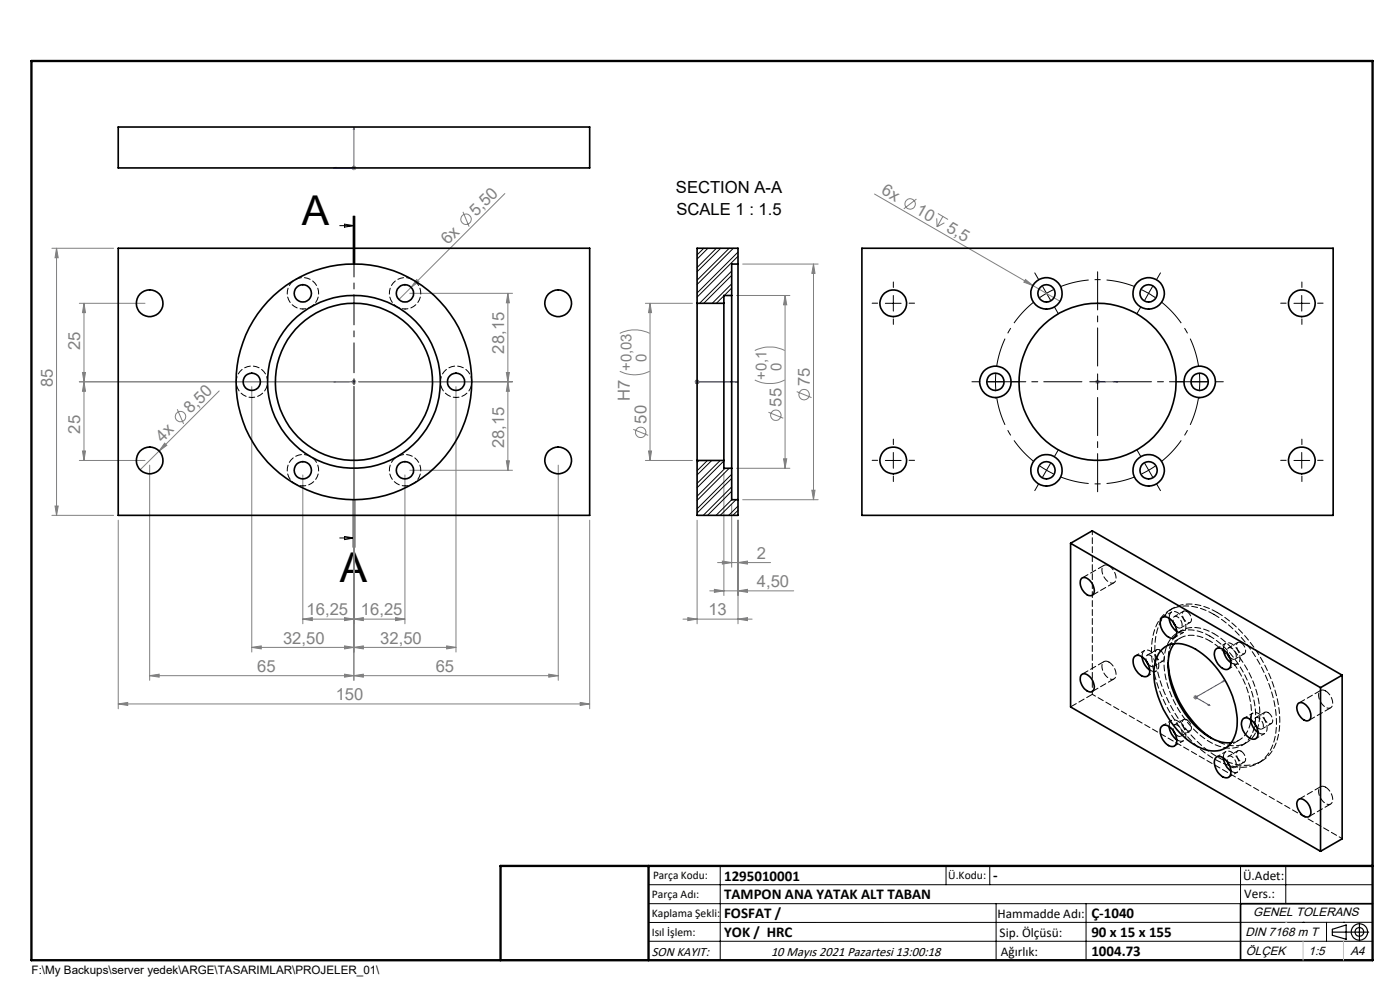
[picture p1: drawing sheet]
<svg xmlns="http://www.w3.org/2000/svg" width="297mm" height="210mm" viewBox="0 0 297 210" stroke-linecap="round" stroke-linejoin="round" font-family="sans-serif">
<g fill="none" stroke="#808080" stroke-width=".21">
<path d="M74.6 35.6h1M74.7 35.3l.7 .7M75.1 35.1v1M75.4 35.3l-.7 .7M11 52.7h13.1M12 52.7l.3 2h-.6zM12 52.7v56.6M88.4 59.3l.5 .5-1.7 1.2zM98.2 44.9l1.3 3.2M107.1 41.1l-22.5 22.4M157.6 56h16M172.6 56v50"/>
<path d="M172.6 56l.3 2h-.7zM185.5 41.2l39.4 22.7M194.4 42.2l-2.7 2.1M198.7 46.3l.1 1.8M199 45.3l2.1 1.3M200 45.9l-1.2 2.2M200.3 47.3l-1.5 .8M217.6 59.3l1.5 1.3-1.9-.7zM16.8 64.3h14M17.5 79h.6l-.3 2zM17.8 64.3l.3 2h-.6zM17.8 64.3v33.4"/>
<path d="M86.9 62.2h21.8M107.4 79h.7l-.4 2zM107.7 62.2l.4 2h-.7zM107.7 62.2v37.6M131.5 78.8a7.1 7.1 0 0 0 6.3 0M131.5 70.7a7.1 7.1 0 0 1 6.3 0M136.9 64.3h10M137.9 64.3l.3 2h-.6zM137.9 64.3v33.4M156.2 62.7h11.4M160.1 74.4a7.2 7.2 0 0 1 6.4 0M166.5 62.7v36.6"/>
<path d="M166.5 62.7l.4 2h-.7zM16.8 81h57.3M16.8 97.7h14M17.5 95.7h.6l-.3 2zM17.8 81l.3 2h-.6zM31.8 98.7v45.6M33.8 95.7l-4.1 4M34.9 94l.5 .5-1.6 1.2zM37.6 86.8l1.3 3.1M46.5 82.9l-12.7 12.8M53.4 82v56.3M74.6 81h1"/>
<path d="M74.7 80.6l.7 .7M75.1 80.5v1M75.1 82v62.3M75.4 80.6l-.7 .7M76.1 81h32.6M86.9 99.8h21.8M96.7 82v56.3M107.4 97.7h.7l-.4 2.1zM107.7 81l.4 2h-.7zM118.4 98.7v45.6M134.3 91.1l3.2 1.2M136.9 97.7h10"/>
<path d="M137.6 95.7h.6l-.3 2zM147.4 81h1M147.5 80.6l.7 .7M147.9 80.5v1M148.2 80.6l-.7 .7M156.2 99.3h11.4M160.1 80.6a7.2 7.2 0 0 0 6.4 0M163 87.4l3.2 1.3M166.2 97.3h.7l-.4 2zM169 83.1l3.2 1.2M232.3 81h1M232.5 80.6l.7 .7"/>
<path d="M232.8 80.5v1M233.2 80.6l-.7 .7M11 109.3h13.1M11.7 107.3h.6l-.3 2zM25.1 110.3v40M64.2 100.7v31.6M85.9 100.7v31.6M125.1 110.3v40M147.9 110.3v22M152.2 119.3h11.3M153.2 119l2 .3-2 .4zM153.6 100.3v26"/>
<path d="M155.2 107v13.3M156.6 119.3l2-.3v.7zM156.6 110.3v22M157.6 106h16M172.2 104h.7l-.3 2zM53.4 137.3l2-.3v.6zM64.2 131.3l2.1-.3v.6zM64.2 131.3h21.7M73.1 137l2 .3-2 .3zM73.1 131l2 .3-2 .3zM75.1 131.3l2-.3v.6zM75.1 137.3l2-.3v.6z"/>
<path d="M83.9 131l2 .3-2 .3zM94.8 137l1.9 .3-1.9 .3zM96.7 137.3h-43.3M144.9 131.3h14.7M145.9 131l2 .3-2 .3zM150.6 125.3h17.8M151.6 125l2 .3-2 .4zM156.6 125.3l2-.3v.7zM156.6 131.3l2-.3v.6zM25.1 149.3l2-.3v.6zM25.1 149.3h100M31.8 143.3l2-.3v.6z"/>
<path d="M31.8 143.3h86.6M73.1 143l2 .3-2 .3zM75.1 143.3l2-.3v.6zM116.4 143l2 .3-2 .3zM123.1 149l2 .3-2 .3zM253.1 147.9h1M253.3 147.6l.7 .7M253.6 147.4v1M254 147.6l-.7 .7"/>
<circle cx="98.9" cy="46.5" r="1.1"/>
<circle cx="193.1" cy="43.2" r="1.1"/>
<circle cx="38.3" cy="88.4" r="1.1"/>
<circle cx="135.9" cy="91.7" r="1.1"/>
<circle cx="164.6" cy="88.1" r="1.09"/>
<circle cx="170.6" cy="83.7" r="1.1"/>
</g>
<path d="M222 62.2l-1.4 .9M222 62.2l1.5-.8M211.2 81v1.6M211.2 81v-1.7M222 99.7l1.5 .8M222 99.7l-1.4-.8M243.7 99.7l1.4-.8M243.7 99.7l-1.5 .8M254.5 81v-1.7M254.5 81v1.6" fill="none" stroke="#000" stroke-width=".21" stroke-dasharray="15.2 1.3 1.3 1.3" stroke-linecap="butt"/>
<path d="M219.3 64.1a21.7 21.7 0 0 0-7.9 13.6M240.7 60.8a21.7 21.7 0 0 0-15.7 0M254.3 77.7a21.7 21.7 0 0 0-7.9-13.6M211.4 84.3a21.7 21.7 0 0 0 7.9 13.6M246.4 97.9a21.7 21.7 0 0 0 7.9-13.6M225 101.2a21.7 21.7 0 0 0 15.7 0" fill="none" stroke="#000" stroke-width=".21" stroke-dasharray="15.2 1.3 1.3 1.3" stroke-dashoffset="9.1" stroke-linecap="butt"/>
<g fill="none" stroke="#000" stroke-width=".21">
<path d="M72.1 47.9h3M73.1 47.5l2 .4-2 .3zM74.9 45.8v10M75.1 45.8v10M75.3 45.8v10M187.8 64.3h3.4M189.5 62.7v3.3M242.2 61.4l1.5 .8M243.7 62.2l-.8 1.5M243.7 62.2l1.4 .9M244.5 60.8l-.8 1.4M274.5 64.3h3.3"/>
<path d="M276.2 62.7v3.3M187.8 97.7h3.4M189.5 96v3.3M274.5 97.7h3.3M276.2 96v3.3M72.1 114.1h3M73.1 113.8l2 .3-2 .4zM74.9 106.1v10M75.1 106.1v10M75.3 106.1v10zM137.6 187.7h153.6M137.6 191.7h153.6"/>
<path d="M137.6 199.7h153.6M152.8 183.7v20M200.7 183.7v4M210 183.7v4M211.3 191.7v12M230.4 191.7v12M263.2 183.7v20M272.8 183.7v8M276.4 195.6h.1M281.4 195.6v4.1M285 195.6h.1M291.2 195.6l-153.6 .1"/>
</g>
<g fill="none" stroke="#000" stroke-width=".25">
<path d="M282.6 197.7h7.8M282.6 197.1l3-.9v3l-3-.8zM288.4 195.8v3.8M106.2 203.7h185"/>
<circle cx="288.4" cy="197.7" r="1.74"/>
<circle cx="288.4" cy="197.7" r=".93"/>
</g>
<g fill="none" stroke="#00f" stroke-width=".21">
<path d="M70.8 35.6l.4-.1v.2zM75.1 27l.1 .5h-.2zM75.1 27v8.6h-4.3M70.8 81h.4h-.4M70.8 81h4.3M75 81h.2zM75.1 81h.1M147.8 81h.2zM147.9 81h8.6M147.9 81h.1M156.5 81h-.5h.5M232.7 81h.2z"/>
<path d="M232.8 81h.1M232.8 81h4.3M237.1 81h-.4h.4M256.3 149.5l.1-.1 .3 .3zM259.3 144.5l.4-.1-.2 .2zM259.7 144.4l-6.1 3.5 3.1 1.8"/>
</g>
<g fill="none" stroke="#000" stroke-width=".21" stroke-dasharray="15.2 1.3 1.3 1.3">
<path d="M220.4 59.3l-.9-1.4M245.4 59.3l.8-1.4M186.2 64.3h-1.2M189.5 61v-1.2M189.5 67.6v1.2M192.9 64.3h1.1M222 62.2l-.8-1.4M222 62.2l.9 1.5M223.7 65.1l.8 1.4M242 65.1l-.8 1.4M272.9 64.3h-1.2M276.2 61v-1.2"/>
<path d="M276.2 67.6v1.2M279.5 64.3h1.2M186.2 97.6h-1.2M189.5 94.3v-1.2M192.9 97.6h1.1M207.9 81h-1.7M211.2 81h-1.7M211.2 81h1.7M214.5 81h1.7M222 99.7l-.8 1.5M222 99.7l.9-1.4M223.7 96.9l.8-1.5"/>
<path d="M232.9 81v-1.7M232.9 81h-1.7M232.9 81v1.6M232.9 81h1.6M242 96.9l-.8-1.5M243.7 99.7l.8 1.5M243.7 99.7l-.8-1.4M251.2 81h-1.7M254.5 81h1.7M254.5 81h-1.6M257.9 81h1.6M272.9 97.6h-1.2"/>
<path d="M276.2 94.3v-1.2M279.5 97.6h1.2M189.5 101v1.1M220.4 102.6l-.9 1.5M245.4 102.6l.8 1.5M276.2 101v1.1"/>
</g>
<path d="M232.9 77.6v-20M229.5 81h-20M232.9 84.3v20M236.2 81h20" fill="none" stroke="#000" stroke-width=".21" stroke-dasharray="15.2 1.3 1.3 1.3" stroke-dashoffset="7.1"/>
<path d="M75.1 45.8v70.3" fill="none" stroke="#000" stroke-width=".21" stroke-dasharray="6.3 1.3 1.3 1.3" stroke-dashoffset="3.6"/>
<path d="M291.2 191.7h-28v12" fill="none" stroke="#000" stroke-width=".35"/>
<path d="M6.7 12.9h284.5v190.8h-284.5zM137.6 183.7v20M291.2 183.7h-185v20" fill="none" stroke="#000" stroke-width=".5"/>
<path d="M276.4 199.7v4M285 199.7v4" fill="none" stroke="#c0c0c0" stroke-width=".21"/>
<path d="M272.8 195.6h.1" fill="none" stroke="#c0c0c0" stroke-width=".25"/>
<g fill="#00f">
<path d="M256.3 149.5l.1-.1 .3 .3zM259.3 144.5l.4-.1-.2 .2zM70.8 81h.4zM75 81h.2z"/>
<path d="M236.7 81h.4zM232.7 81h.2z"/>
<path d="M70.8 35.6l.4 .1v-.2zM75.1 27l-.1 .5h.2zM147.8 81h.2zM156 81h.5zM147.8 81h.2zM156 81h.5z"/>
</g>
<g fill="#808080">
<path d="M217.6 59.3l1.5 1.3-1.9-.7z"/>
<path d="M34.9 94l.5 .5-1.6 1.2z"/>
<path d="M88.4 59.3l.5 .5-1.7 1.2z"/>
<path d="M156.6 119.3l2-.3v.7zM153.2 119l2 .3-2 .4zM156.6 125.3l2-.3v.7zM151.6 125l2 .3-2 .4zM156.6 131.3l2-.3v.6zM145.9 131l2 .3-2 .3z"/>
<path d="M83.9 131l2 .3-2 .3zM75.1 131.3l2-.3v.6zM94.8 137l1.9 .3-1.9 .3zM75.1 137.3l2-.3v.6zM116.4 143l2 .3-2 .3zM75.1 143.3l2-.3v.6z"/>
<path d="M64.2 131.3l2.1-.3v.6zM73.1 131l2 .3-2 .3zM31.8 143.3l2-.3v.6zM73.1 143l2 .3-2 .3z"/>
<path d="M25.1 149.3l2-.3v.6zM123.1 149l2 .3-2 .3z"/>
<path d="M53.4 137.3l2-.3v.6zM73.1 137l2 .3-2 .3z"/>
<path d="M166.2 97.3h.7l-.4 2zM166.5 62.7l.4 2h-.7zM172.2 104h.7l-.3 2zM172.6 56l.3 2h-.7z"/>
<path d="M17.5 79h.6l-.3 2zM17.8 64.3l.3 2h-.6z"/>
<path d="M137.9 64.3l.3 2h-.6zM137.6 95.7h.6l-.3 2z"/>
<path d="M17.8 81l.3 2h-.6zM17.5 95.7h.6l-.3 2zM12 52.7l.3 2h-.6zM11.7 107.3h.6l-.3 2zM107.7 62.2l.4 2h-.7zM107.4 79h.7l-.4 2zM107.7 81l.4 2h-.7zM107.4 97.7h.7l-.4 2.1z"/>
</g>
<g fill="none" stroke="#000" stroke-width=".35">
<path d="M25.1 26.9h100v8.7h-100zM25.1 52.7h100v56.6h-100zM156.6 56v50M156.6 56v-3.3h-8.7v11.6M156.6 56h-1.4v6.7M182.8 52.7h100v56.6h-100zM147.9 64.3v33.4M147.9 64.3h5.7M153.6 64.3v33.4M155.2 62.7v36.6M155.2 62.7h-1.6v1.6M147.9 97.7v11.6h8.7v-3.3"/>
<path d="M147.9 97.7h5.7M153.6 97.7v1.6h1.6M155.2 99.3v6.7h1.4M227.1 115.2l4.6-2.6 53 30.6M227.1 115.2l53 30.7M227.1 115.2v34.8l53 30.6M229.4 122.7a1.64 1.64 0 0 1 2.2 1 1.95 1.95 0 0 1 .1 2.6 1.84 1.84 0 0 1-2.1-1.3l-.4-1.1v-.8zM240.6 139.4a1.51 1.51 0 0 1 2.4 .5 3 3 0 0 1 .6 3.4 1.72 1.72 0 0 1-2.4-.9 2.96 2.96 0 0 1-.6-3zM242.3 139.3a3.8 3.8 0 0 0 1.6 2.8M246.6 131a2 2 0 0 1 2.4 1.1 2.62 2.62 0 0 1 .3 3 1.62 1.62 0 0 1-2.4-.8 2.93 2.93 0 0 1-.6-3.1zM246.6 137.7a5.4 5.4 0 0 1 6.3-.4 19 19 0 0 1 9.5 16.7 5.2 5.2 0 0 1-3.6 5.2 8.4 8.4 0 0 1-7-2.4 19.6 19.6 0 0 1-7-14.6l.4-2.3a5.1 5.1 0 0 1 1.4-2.2zM248 131.2a3.8 3.8 0 0 0 1.7 2.7"/>
<path d="M249 132.1l.3 .6M249.1 136.6a9.4 9.4 0 0 0-1 7.4 19.5 19.5 0 0 0 8.9 12.6l.7 .3a6.4 6.4 0 0 0 3.5 .6M257.8 137.8a1.54 1.54 0 0 1 2.4 .6 2.88 2.88 0 0 1 .6 3.3 1.38 1.38 0 0 1-2.1-.5 3.2 3.2 0 0 1-.9-3.4zM259.5 137.8a3.9 3.9 0 0 0 1.6 2.8M260.5 138.7l.3 .6M229.4 143.1a1.64 1.64 0 0 1 2.2 1 1.96 1.96 0 0 1 .1 2.6 2.04 2.04 0 0 1-2.3-1.7l-.2-1.1zM243.2 140.3l.3 .5M246.3 154.2a1.3 1.3 0 0 1 2.1 .2 3.1 3.1 0 0 1 .9 3.7 1.69 1.69 0 0 1-2.4-.8 2.96 2.96 0 0 1-.6-3.1zM247.8 140.6a21.7 21.7 0 0 0 9.3 16M248 154.1a4 4 0 0 0 1.7 2.8M249 155.1l.3 .5M263.8 152.4a2.02 2.02 0 0 1 2.4 1.2 2.41 2.41 0 0 1 .1 3.1 2.71 2.71 0 0 1-2.8-2.2l-.1-1.3z"/>
<path d="M265.3 152.6a4.1 4.1 0 0 0 1.6 2.8M266.2 153.6l.3 .5M275.4 149.2a1.64 1.64 0 0 1 2.2 1 2.07 2.07 0 0 1 .1 2.6 1.84 1.84 0 0 1-2.2-1.3l-.4-1.5zM280.1 145.9v34.7M284.7 143.2l-4.6 2.7M284.7 143.2v34.7l-4.6 2.7M257.8 160.8a1.26 1.26 0 0 1 2.1 .2 3 3 0 0 1 .9 3.7 1.73 1.73 0 0 1-2.4-.8 3 3 0 0 1-.6-3.1zM259.5 160.8a4.1 4.1 0 0 0 1.6 2.8M260.5 161.7l.3 .6M275.4 169.6a1.64 1.64 0 0 1 2.2 1 2.09 2.09 0 0 1 .1 2.6 1.82 1.82 0 0 1-2.2-1.3l-.4-1.5z"/>
<circle cx="31.7" cy="64.3" r="2.83"/>
<circle cx="64.2" cy="62.2" r="1.83"/>
<circle cx="85.9" cy="62.2" r="1.83"/>
<circle cx="118.4" cy="64.3" r="2.83"/>
<circle cx="189.5" cy="64.3" r="2.83"/>
<circle cx="222" cy="62.2" r="3.3"/>
<circle cx="222" cy="62.2" r="1.83"/>
<circle cx="243.7" cy="62.2" r="1.83"/>
<circle cx="243.7" cy="62.2" r="3.3"/>
<circle cx="276.2" cy="64.3" r="2.83"/>
<circle cx="31.7" cy="97.7" r="2.83"/>
<circle cx="53.4" cy="81" r="1.83"/>
<circle cx="64.2" cy="99.8" r="1.83"/>
<circle cx="75.1" cy="81" r="16.7"/>
<circle cx="75.1" cy="81" r="25"/>
<circle cx="75.1" cy="81" r="18.3"/>
<circle cx="85.9" cy="99.8" r="1.83"/>
<circle cx="96.7" cy="81" r="1.83"/>
<circle cx="118.4" cy="97.7" r="2.83"/>
<circle cx="189.5" cy="97.7" r="2.83"/>
<circle cx="211.2" cy="81" r="1.83"/>
<circle cx="211.2" cy="81" r="3.3"/>
<circle cx="222" cy="99.8" r="1.83"/>
<circle cx="222" cy="99.8" r="3.3"/>
<circle cx="232.8" cy="81" r="16.7"/>
<circle cx="243.7" cy="99.8" r="3.3"/>
<circle cx="243.7" cy="99.8" r="1.83"/>
<circle cx="254.5" cy="81" r="3.3"/>
<circle cx="254.5" cy="81" r="1.83"/>
<circle cx="276.2" cy="97.7" r="2.83"/>
</g>
<path d="M235.3 120a2.95 2.95 0 0 1 1.3 3.3 1.26 1.26 0 0 1-2.1-.4 2.28 2.28 0 0 1-.3-3l.5-.1 .6 .2M246 137.9a1.68 1.68 0 0 1 .7 2.3 1.59 1.59 0 0 1-1.3-2.4l.6 .1M251.8 129.7a1.68 1.68 0 0 1 .7 2.3 1.59 1.59 0 0 1-1.4-2.4l.7 .1M257.5 130.3a29.3 29.3 0 0 1 13.3 23 9.8 9.8 0 0 1-3.6 8.4 8.3 8.3 0 0 1-7.9 .2 26.9 26.9 0 0 1-12.6-13.7 21.9 21.9 0 0 1-1.9-14.1 7.1 7.1 0 0 1 9.2-5.3l1.7 .6 1.8 .9M258.2 129.9a29.3 29.3 0 0 1 13.3 23 9.8 9.8 0 0 1-3.6 8.4 8.3 8.3 0 0 1-7.9 .1 26.9 26.9 0 0 1-12.6-13.6 21.9 21.9 0 0 1-1.9-14.1 7.1 7.1 0 0 1 9.2-5.3l1.7 .6 1.8 .9M263.3 136.4a1.68 1.68 0 0 1 .7 2.3 1.59 1.59 0 0 1-1.4-2.4l.7 .1M235.3 140.4a2.95 2.95 0 0 1 1.3 3.3 1.26 1.26 0 0 1-2.1-.4 2.28 2.28 0 0 1-.3-2.9l.5-.2 .6 .2M251.8 152.7a1.68 1.68 0 0 1 .7 2.3 1.59 1.59 0 0 1-1.4-2.4l.7 .1M263.3 159.3a1.68 1.68 0 0 1 .7 2.3 1.59 1.59 0 0 1-1.4-2.3h.7M269 151.2a1.68 1.68 0 0 1 .7 2.3 1.59 1.59 0 0 1-1.4-2.4l.7 .1M281.2 146.6a2.95 2.95 0 0 1 1.4 3.2 1.26 1.26 0 0 1-2.1-.4 2.28 2.28 0 0 1-.4-2.9l.5-.1 .6 .2M281.2 167a2.95 2.95 0 0 1 1.4 3.3 1.26 1.26 0 0 1-2.1-.5 2.28 2.28 0 0 1-.4-2.9l.5-.1 .6 .2" fill="none" stroke="#000" stroke-width=".21" stroke-dasharray="1.3 .6"/>
<path d="M249.7 133.9a1.15 1.15 0 0 0 1.4 .2 1.15 1.15 0 0 0 .5-1.4 3.4 3.4 0 0 0-2.6-3 1.12 1.12 0 0 0-.9 1.4M243.9 142.1a1.15 1.15 0 0 0 1.5 .2 1.15 1.15 0 0 0 .4-1.4 3.4 3.4 0 0 0-2.5-3 1.12 1.12 0 0 0-1 1.4M249.7 156.9a1.15 1.15 0 0 0 1.4 .2 1.15 1.15 0 0 0 .5-1.4 3.4 3.4 0 0 0-2.6-3 1.12 1.12 0 0 0-.9 1.4M261.2 140.6a1.15 1.15 0 0 0 1.4 .1 1.15 1.15 0 0 0 .5-1.4 3.4 3.4 0 0 0-2.6-3 1.12 1.12 0 0 0-1 1.5M266.9 155.4a1.15 1.15 0 0 0 1.5 .1 1.15 1.15 0 0 0 .4-1.4 3.4 3.4 0 0 0-2.6-3 1.12 1.12 0 0 0-.9 1.5M261.2 163.5a1.15 1.15 0 0 0 1.4 .2 1.15 1.15 0 0 0 .5-1.4 3.4 3.4 0 0 0-2.6-3 1.12 1.12 0 0 0-1 1.5" fill="none" stroke="#000" stroke-width=".21" stroke-dasharray="1.3 .6" stroke-dashoffset="-.2"/>
<path d="M256.7 136a19.2 19.2 0 0 1 8.7 16.3 5.2 5.2 0 0 1-4.2 5.2" fill="none" stroke="#000" stroke-width=".21" stroke-dasharray="1.3 .6" stroke-dashoffset=".6"/>
<path d="M249.1 136.5a4.9 4.9 0 0 1 6.1-1.3l1.5 .8M249.3 132.6l.5 .5M256.7 134.9a21.4 21.4 0 0 1 9.7 17.1 6.4 6.4 0 0 1-3.7 6.4 8.2 8.2 0 0 1-7.2-1.8 21.5 21.5 0 0 1-8.6-16.7 6.1 6.1 0 0 1 4-6.1 7.7 7.7 0 0 1 5.8 1.1M260.8 139.3l.5 .4M243.6 140.8l.5 .5M249.3 155.6l.5 .5M266.5 154.1l.5 .4M260.8 162.3l.5 .4" fill="none" stroke="#000" stroke-width=".21" stroke-dasharray="1.3 .6" stroke-dashoffset=".3"/>
<path d="M64.3 65.5a3.3 3.3 0 0 1-3-4.8 3.3 3.3 0 0 1 5.6-.5 3.3 3.3 0 0 1-2 5.3h-.6M85.9 65.5a3.3 3.3 0 0 1-3-4.8 3.3 3.3 0 0 1 5.7-.5 3.3 3.3 0 0 1-2 5.3h-.7M53.4 84.3a3.3 3.3 0 0 1-3-4.8 3.3 3.3 0 0 1 5.7-.5 3.3 3.3 0 0 1-2 5.3h-.7M96.8 84.3a3.3 3.3 0 0 1-3-4.8 3.3 3.3 0 0 1 5.6-.5 3.3 3.3 0 0 1-2 5.3h-.6M64.3 103.1a3.3 3.3 0 0 1-3-4.8 3.3 3.3 0 0 1 5.6-.6 3.3 3.3 0 0 1-2 5.3l-.6 .1M85.9 103.1a3.3 3.3 0 0 1-3-4.8 3.3 3.3 0 0 1 5.7-.6 3.3 3.3 0 0 1-2 5.3l-.7 .1M249.8 133.1a.65 .65 0 0 0 .9 0 .65 .65 0 0 0 .1-.9 1.54 1.54 0 0 0-1.7-1.4l-.3 .6 .2 .7M261.3 139.7a.65 .65 0 0 0 .8 0 .65 .65 0 0 0 .1-.8 1.54 1.54 0 0 0-1.6-1.5l-.3 .7 .2 .6M244.1 141.3a.65 .65 0 0 0 .8-.1 .65 .65 0 0 0 .1-.8 1.54 1.54 0 0 0-1.6-1.4l-.3 .6 .1 .7M249.8 156.1a.65 .65 0 0 0 .9 0 .65 .65 0 0 0 .1-.9 1.54 1.54 0 0 0-1.7-1.4l-.3 .6 .2 .7M267 154.5a.65 .65 0 0 0 .9 0 .65 .65 0 0 0 .1-.8 1.54 1.54 0 0 0-1.6-1.5l-.3 .7 .1 .6M261.3 162.7a.65 .65 0 0 0 .8 0 .65 .65 0 0 0 .1-.9 1.54 1.54 0 0 0-1.6-1.4l-.3 .6 .2 .7" fill="none" stroke="#000" stroke-width=".21" stroke-dasharray="1.3 .6" stroke-dashoffset=".7"/>
<path d="M257.5 134.4a21.4 21.4 0 0 1 9.8 17.1 6.4 6.4 0 0 1-3.7 6.4 7.9 7.9 0 0 1-6.5-1.3" fill="none" stroke="#000" stroke-width=".21" stroke-dasharray="1.3 .6" stroke-dashoffset=".2"/>
<path d="M247.8 140.6a7.4 7.4 0 0 1 2.8-6.8 6.8 6.8 0 0 1 6.9 .6" fill="none" stroke="#000" stroke-width=".21" stroke-dasharray="1.3 .6" stroke-dashoffset=".8"/>
<g fill="none" stroke="#000" stroke-width=".21" stroke-dasharray="1.3 .6" stroke-dashoffset=".5">
<path d="M242.8 138l-1.9 1.1M248.6 129.8l-1.9 1.1M249.2 135.2l1.9-1.1M250.7 133.7l-.9 .5M260.1 136.5l-2 1.1M243.4 143.4l1.9-1.1M248.6 152.8l-1.9 1.1M249.2 158.2l1.9-1.1M260.1 159.4l-2 1.1M260.6 141.9l2-1.1M263.5 158.1l.9-.5M265.8 151.3l-1.9 1.1"/>
<path d="M266.4 156.7l1.9-1.1M260.6 164.9l2-1.1M284.8 177.9l-53.1-30.6"/>
</g>
<path d="M234.2 119.9l-4.6 2.7M231.7 126.3l4.6-2.7M250.4 135.3l-3 1.8M231.7 147.3l-4.6 2.6M231.7 146.7l4.6-2.7M234.2 140.3l-4.6 2.7M259.9 158.7l3-1.7M277.7 152.8l4.6-2.7M280.2 146.5l-4.6 2.6M277.7 173.2l4.6-2.6M280.2 166.9l-4.6 2.6" fill="none" stroke="#000" stroke-width=".21" stroke-dasharray="1.3 .6" stroke-dashoffset="-.1"/>
<g fill="none" stroke="#000" stroke-width=".21" stroke-dasharray="1.3 .6" stroke-dashoffset=".4">
<path d="M245.4 137.8l-2 1.2M248.9 129l-.7 .4M250.5 133.2l2-1.2M251.1 129.6l-2 1.2M262 139.8l2-1.1M262.6 136.3l-2 1.1M231.7 147.3v-34.7M244.8 141.3l1.9-1.1M250.5 156.2l2-1.2M251.1 152.6l-2 1.2M262.6 159.3l-2 1.1M267.7 154.6l2-1.1"/>
<path d="M268.3 151.1l-1.9 1.1M262 162.8l2-1.2M266.9 161.9l.7-.4"/>
</g>
<g fill="none" stroke="#000" stroke-width=".21">
<path d="M149.3 52.7l-1.4 1.4M150.2 52.7l-2.3 2.3M152 52.7l-4.1 4.1M152.9 52.7l-5 4.9M154.7 52.7l-6.8 6.7M155.2 57.5l-6.8 6.8M155.2 58.4l-5.9 5.9M155.6 52.7l-7.7 7.7M156.6 53.5l-8.7 8.7M156.6 54.4l-8.7 8.6M153.6 62.8l-1.6 1.5M155.2 60.2l-4.1 4.1"/>
<path d="M155.2 61.1l-1.5 1.6M148.3 97.7l-.4 .4M150.1 97.7l-2.2 2.2M151 97.7l-3.1 3M152.8 97.7l-4.9 4.8M153.6 97.8l-5.7 5.7M153.8 99.3l-5.9 6M154.7 99.3l-6.8 6.8M155.2 100.6l-7.3 7.3M155.2 103.3l-6 6M155.2 106l-3.3 3.3M155.2 101.5l-7.3 7.3"/>
<path d="M155.2 104.2l-5.1 5.1M156.1 106l-3.3 3.3M156.6 107.3l-2 2M156.6 108.3l-1.1 1"/>
</g>
<g font-size="8.7">
<text x="64" y="47.7">A</text>
<text x="72.1" y="123.5">A</text>
</g>
<g font-size="3.5">
<text x="143.4" y="41">SECTION A-A</text>
<text x="143.5" y="45.5">SCALE 1 : 1.5</text>
</g>
<g font-size="3.5" fill="#808080">
<text x="186.8" y="41" transform="rotate(30 186.8 41)">6x</text>
<text x="101" y="46" transform="rotate(-45 101 46)">5,50</text>
<text x="194.1" y="45.2" transform="rotate(30 194.1 45.2)">10</text>
<text x="95" y="52" transform="rotate(-45 95 52)">6x</text>
<text x="200.6" y="48.9" transform="rotate(30 200.6 48.9)">5,5</text>
<text x="17" y="74.3" transform="rotate(-90 17 74.3)">25</text>
<text x="107" y="75" transform="rotate(-90 107 75)">28,15</text>
<text x="11.2" y="82.1" transform="rotate(-90 11.2 82.1)">85</text>
<text x="171.8" y="81.9" transform="rotate(-90 171.8 81.9)">75</text>
<text x="40.4" y="87.9" transform="rotate(-45 40.4 87.9)">8,50</text>
<text x="133.6" y="85" transform="rotate(-90 133.6 85)">H7 +0,03</text>
<text x="137.1" y="89.9" transform="rotate(-90 137.1 89.9)">50</text>
<text x="165.8" y="86.2" transform="rotate(-90 165.8 86.2)">55</text>
<text x="17" y="92" transform="rotate(-90 17 92)">25</text>
<text x="34.5" y="93.9" transform="rotate(-45 34.5 93.9)">4x</text>
<text x="107" y="95.1" transform="rotate(-90 107 95.1)">28,15</text>
<text x="160.6" y="118.5">2</text>
<text x="160.6" y="124.5">4,50</text>
<text x="65" y="130.5">16,25</text>
<text x="76.6" y="130.5">16,25</text>
<text x="150.3" y="130.5">13</text>
<text x="60" y="136.5">32,50</text>
<text x="80.7" y="136.5">32,50</text>
<text x="54.6" y="142.5">65</text>
<text x="92.4" y="142.5">65</text>
<text x="71.2" y="148.5">150</text>
</g>
<g font-size="3.2" fill="#808080">
<text x="137.1" y="76.9" transform="rotate(-90 137.1 76.9)">0</text>
<text x="162.6" y="80.6" transform="rotate(-90 162.6 80.6)">+0,1</text>
<text x="165.8" y="78.7" transform="rotate(-90 165.8 78.7)">0</text>
</g>
<g font-size="3.2">
<text x="153.6" y="186.8">1295010001</text>
<text x="153.6" y="190.8">TAMPON ANA YATAK ALT TABAN</text>
<text x="210.7" y="186.6">-</text>
<text x="153.6" y="194.8">FOSFAT /</text>
<text x="231.5" y="194.8">Ç-1040</text>
<text x="153.6" y="198.8">YOK / HRC</text>
<text x="231.5" y="198.7">90 x 15 x 155</text>
<text x="231.5" y="202.8">1004.73</text>
</g>
<g font-size="2.8">
<text x="263.7" y="186.7">Ü.Adet:</text>
<text x="263.9" y="190.5">Vers.:</text>
<text x="211.6" y="194.8">Hammadde Adı:</text>
<text x="138.3" y="202.8">SON KAYIT:</text>
<text x="163.6" y="202.8">10 Mayıs 2021 Pazartesi 13:00:18</text>
<text x="212.1" y="198.7">Sip. Ölçüsü:</text>
<text x="212.3" y="202.7">Ağırlık:</text>
</g>
<g font-size="2.6">
<text x="265.9" y="194.4">GENEL TOLERANS</text>
<text x="264.2" y="198.5">DIN 7168 m T</text>
<text x="264.3" y="202.6">ÖLÇEK</text>
<text x="277.6" y="202.6">1:5</text>
<text x="286.5" y="202.6">A4</text>
</g>
<g font-size="2.5">
<text x="138.3" y="190.5">Parça Adı:</text>
<text x="138.5" y="186.5">Parça Kodu:</text>
<text x="201.2" y="186.5">Ü.Kodu:</text>
<text x="138.3" y="194.5">Kaplama Şekli:</text>
<text x="138.3" y="198.6">Isıl İşlem:</text>
<text x="6.7" y="206.7">F:\My Backups\server yedek\ARGE\TASARIMLAR\PROJELER_01\</text>
</g>
</svg>
